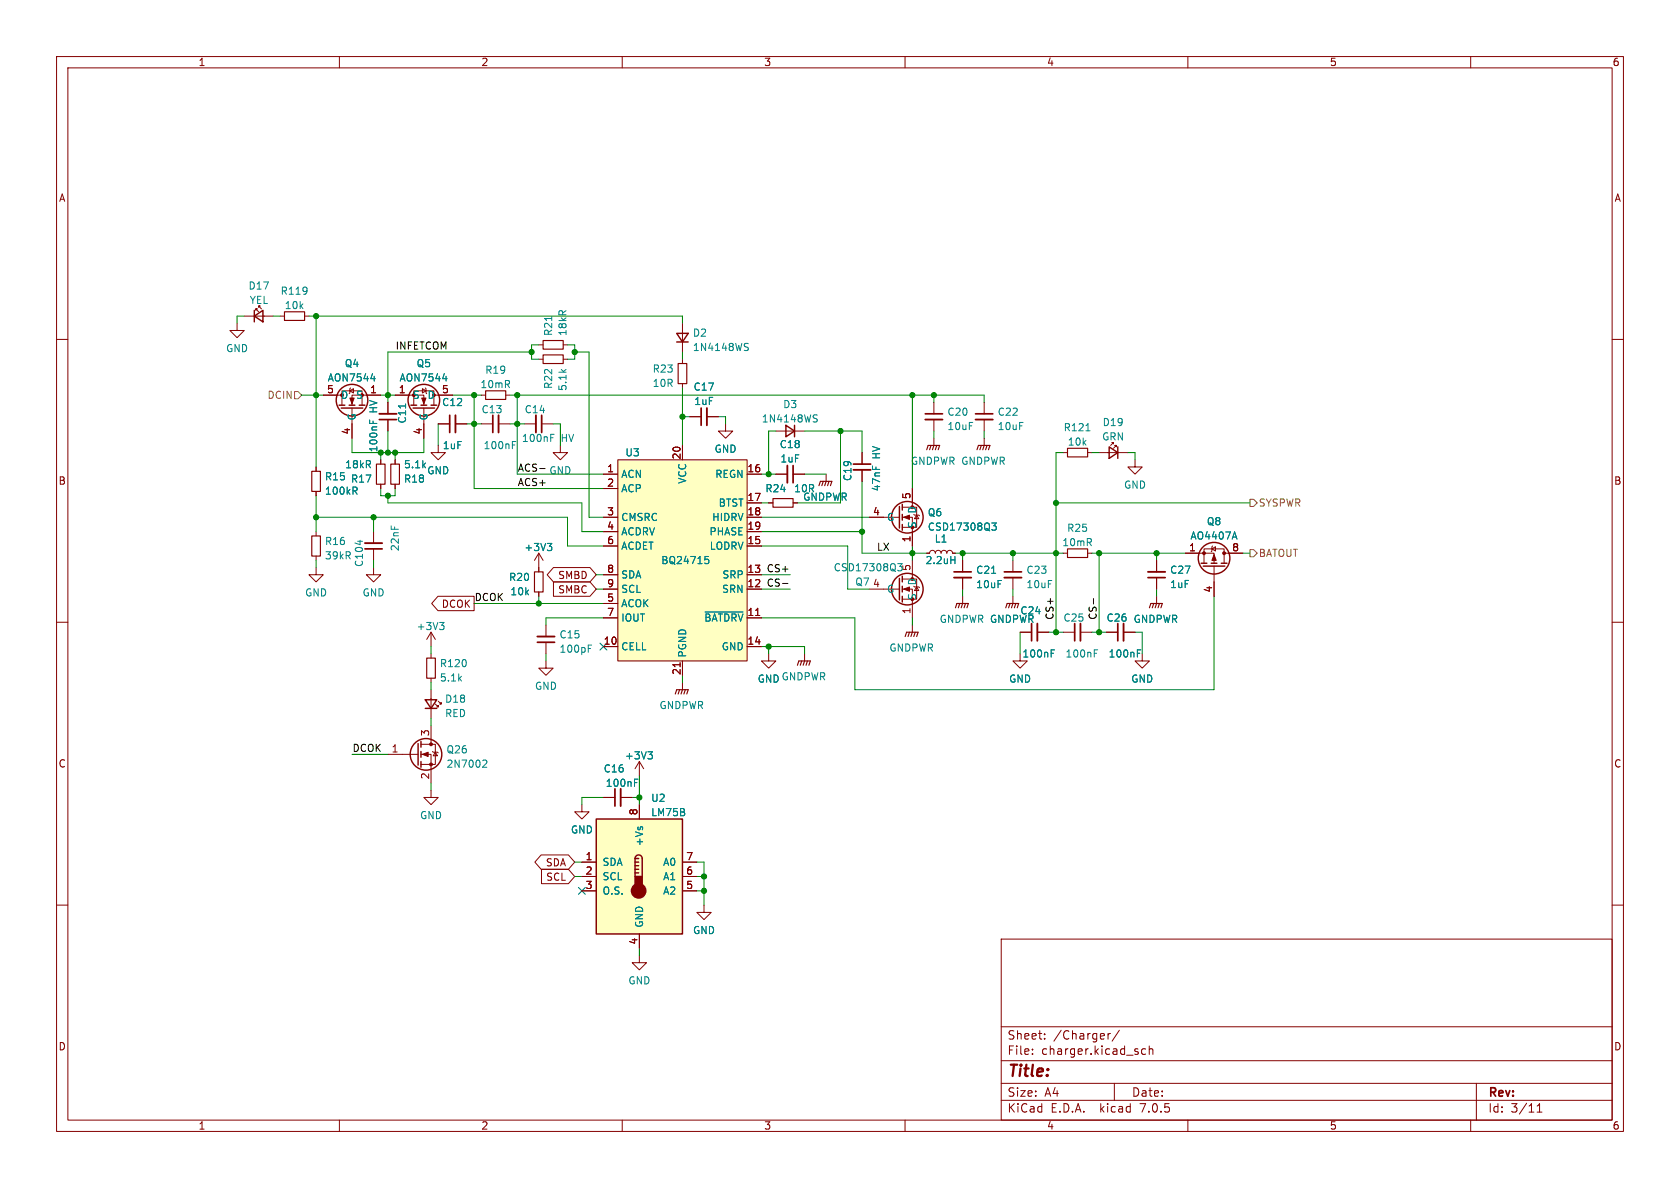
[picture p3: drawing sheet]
<svg xmlns="http://www.w3.org/2000/svg" width="297mm" height="210mm" viewBox="0 0 297 210" stroke-linecap="round" stroke-linejoin="round" font-family="sans-serif">
<g fill="none" stroke="#840000" stroke-width=".18">
<path d="M10 10h277v190h-277zM12 12h273v186h-273zM60 10v2M110 10v2M160 10v2M210 10v2M260 10v2M10 60h2M41.9 57.2v1.2h1.3l-1.3 1.3-1.3-1.3h1.3M43.2 55.9h5.1M45.2 54.9v-.3h.3h-.3l.5 .5M45.7 54.4v-.3h.3h-.3l.5 .5"/>
<path d="M49.5 55.9h.8M53.8 55.9h.8M120.6 57.2v5M285 60h2M57.1 69.9h3.4M60.5 71.6v-2.5h3.5v2.5M61.8 69.1l.7-.4v.8zM62 68.6l-.2 .1v.8l-.1 .1M62.2 72.1v5.4M67.3 69.9h-5.1v1.7M68.6 71.1v2.1M68.6 74.2v2"/>
<path d="M69.8 69.9h5.1v1.7M73.2 71.6v-2.5h3.5v2.5M74.7 68.7l.6 .4-.6 .4zM74.9 72.1v5.4M75.2 68.6l.1 .1v.8l.1 .1M76.7 69.9h3.3M77.5 78.7v1.3h1.2l-1.2 1.3-1.3-1.3h1.3M77.5 74.9h2M80.5 74.9h2M85.1 69.9h.8M85.1 74.9h2M88.1 74.9h2.1"/>
<path d="M89.4 69.9h.8M92.7 74.9h2M95.2 63.5h.8M95.2 61h.8M95.8 74.9h2M99.1 78.7v1.3h1.2l-1.2 1.3-1.3-1.3h1.3M99.6 63.5h.7M99.6 61h.7M120.6 63.5v.8M120.6 67.8v.8M120.6 78.7v2.6M121.9 73.7h2.1"/>
<path d="M125 73.7h2M128.3 74.9v1.3h1.2l-1.2 1.3-1.3-1.3h1.3M137.2 76.2h5M165.1 71.1v2.1M165.1 74.2v2M165.1 77.5v1.2M174 71.1v2.1M174 74.2v2M174 77.5v1.2M196.8 78.5v-.3h-.2h.2l-.5 .5M197.4 79v-.3h-.3h.3l-.6 .5M55.9 82.6v.7"/>
<path d="M55.9 86.9v.7M55.9 94v.7M55.9 98.3v.8M66 94v2M66 97v2.1M67.3 81.3v.7M67.3 85.6v.8M69.8 81.3v.7M69.8 85.6v.8M95.2 97.8v3.3M95.2 97.8l-.7 1.3M95.2 97.8l.8 1.3"/>
<path d="M106.7 83.8h2.5M106.7 96.5h2.5M106.7 91.4h2.5M106.7 94h2.5M106.7 86.4h2.5M109.2 81.3h22.9v35.5h-22.9zM132.1 83.8h2.5M132.1 96.5h2.5M132.1 88.9h2.5M132.1 91.4h2.5M132.1 94h2.5M135.9 88.9h.8"/>
<path d="M137.2 83.8h2M140.2 83.8h2M140.2 88.9h.8M146 83.8v1.3M152.4 80v2M152.4 83.1v2M153.7 91.4h5.3M159.5 91.4h1.8v5.1M159.5 89.7h2.6v3.5h-2.6M161.3 86.4v3.3M161.3 99.1v3.3M162.1 91.1l.3 .6h-.7z"/>
<path d="M163.8 97.8h.5l.2-.4 .4-.1 .3 .1 .2 .4 .1-.4 .4-.1 .3 .1 .2 .4 .1-.4 .4-.1 .4 .1 .1 .4 .1-.4 .4-.1 .4 .1 .1 .4h.5M170.2 99.1v2M179.1 99.1v2M188 97.8h.7M188 80h.7M192.3 97.8h.7M192.3 80h.7M194.3 80h5.1M200.7 81.3v1.3h-1.3l1.3 1.2 1.2-1.2h-1.2M204.5 99.1v2M209.5 97.8h5.1v1.8M212.9 99.6v-2.6h3.5v2.6"/>
<path d="M214.2 97l.7-.4v.8zM214.4 96.5l-.2 .1v.8l-.1 .1M216.4 97.8h3.3M10 110h2M55.9 100.3v1.3h1.2l-1.2 1.3-1.3-1.3h1.3M66 100.3v1.3h1.3l-1.3 1.3-1.2-1.3h1.2M76.2 111.8v2.5M76.2 115.6v.7M76.2 119.9v.8M76.2 111.8l-.8 1.2M76.2 111.8l.8 1.2M77.4 105.4h6.4v2.6h-6.4l-1.1-1.3z"/>
<path d="M95.2 104.6v.8M96.5 116.8v1.3h1.3l-1.3 1.3-1.3-1.3h1.3M96.5 110.5v2M96.5 113.5v2.1M97.8 100.3h6.5l1.1 1.3-1.1 1.3h-6.5l-1.1-1.3zM97.8 102.9h6.5l1.1 1.2-1.1 1.3h-6.5zM106.7 104.1h2.5M106.7 114.3h2.5M106.7 109.2h2.5M106.7 101.6h2.5M106.7 106.7h2.5M120.2 117.1v.8"/>
<path d="M120.6 116.8v2.6M132.1 104.1h2.5M132.1 114.3h2.5M132.1 109.2h2.5M132.1 101.6h2.5M135.9 115.6v1.2h1.3l-1.3 1.3-1.3-1.3h1.3M142.2 115.6v1.2M153.7 104.1h5.3M159.5 104.1h1.8v5.1M159.5 102.4h2.6v3.5h-2.6M161.3 110.5v1.3M162.1 103.8l.3 .6h-.7z"/>
<path d="M170.2 102.1v2M170.2 105.4v1.3M179.1 102.1v2M179.1 105.4v1.3M180.3 115.6v1.2h1.3l-1.3 1.3-1.2-1.3h1.2M180.3 111.8h2.1M183.4 111.8h2M188 111.8h2M191 111.8h2M195.6 111.8h2M198.6 111.8h2.1M201.9 115.6v1.2h1.3l-1.3 1.3-1.2-1.3h1.2"/>
<path d="M204.5 102.1v2M204.5 105.4v1.3M214.6 100.1v5.3M285 110h2M68.6 133.4h5.3M74.4 133.4h1.8v5M74.4 131.6h2.6v3.5h-2.6M76.2 139.7v1.3h1.3l-1.3 1.2-1.3-1.2h1.3M76.2 121.9v5.1M76.2 128.3v3.3M76.5 132.8l.1 .2h.7l.2 .1M77 133l.3 .6h-.7z"/>
<path d="M77 124.5l.5 .5v-.3v.3h-.3M77.5 124l.5 .5v-.3v.3h-.3M113 134.6l-.7 1.3M113 134.6v2.6M113 134.6l.8 1.3M120.6 120.7v1.2M10 160h2M95.7 151.1h4.8l1.1 1.3-1.1 1.3h-4.8l-1.1-1.3zM95.7 153.7h4.8l1.1 1.2-1.1 1.3h-4.8zM102.9 142.2v1.3h1.2l-1.2 1.3-1.3-1.3h1.3M102.9 152.4h2.5M102.9 154.9h2.5"/>
<path d="M102.9 157.5h2.5M106.7 141h2M109.7 141h2.1M113 142.2v2.6M120.6 152.4h2.6M120.6 154.9h2.6M120.6 157.5h2.6M285 160h2M113 168.9v1.3h1.3l-1.3 1.3-1.2-1.3h1.2M113 165.1v2.5M124.5 160v1.3h1.2l-1.2 1.3-1.3-1.3h1.3M177 166h108v32h-108z"/>
<path d="M60 198v2M110 198v2M160 198v2M177 194.5h108M177 191.5h108M177 187.5h108M177 181.5h108M182.5 186.3v.1M182.5 185.5v.1M184.7 183.6v.1M184.7 182.8v.1M195.9 182.7v1"/>
<path d="M196.3 182.7l-.3 .1-.1 .2M197 191.5v3M197.9 182.1l-1.3 2M202.5 185.5l-.4-.1-.3 .3v.4l.2 .2h.5M203.2 185.5l.2-.1 .3 .1 .1 .9M203.2 184.9v1.5M210 198v2M260 198v2M261 191.5v6.5M271.7 196.6h.9M271.7 195.5l.5-.4v1.5"/>
</g>
<g fill="none" stroke="#840000" stroke-width=".25">
<path d="M45 55.9l1.5-1v2zM45 54.9v2M119.6 58.9h2.1l-1.1 1.6zM59.9 71.6h1.1M60.3 72.1h3.8M61.7 71.6h1M63.5 71.6h1M72.6 71.6h1.1M73 72.1h3.8M74.4 71.6h1M76.2 71.6h1M119.6 60.5h2.1"/>
<path d="M138.9 75.2l1.6 1-1.6 1zM140.5 75.2v2M196.1 79l1.5 1-1.5 1zM197.6 79v2M159 89.5v3.8M159.5 89.2v1M159.5 90.9v1M159.5 92.7v1M212.3 99.6h1.1M214.1 99.6h1M215.9 99.6h1M159 102.2v3.8"/>
<path d="M159.5 101.9v1M159.5 103.6v1M159.5 105.4v1M212.7 100.1h3.8M73.9 131.4v3.9M74.4 131.1v1M74.4 132.8v1.1M74.4 134.6v1M75.2 123.7h2l-1 1.5zM75.2 125.2h2M105.4 144.8h15.2v20.3h-15.2zM112.3 151.8a.64 .64 0 0 1 .6-.7 .64 .64 0 0 1 .6 .7v3.1"/>
<path d="M112.3 154.3h.6M112.3 153.7h.6M112.3 153h.6M112.3 152.4h.6M112.3 151.8v3.1M112.3 151.8h.6"/>
<circle cx="62.2" cy="70.7" r="2.79"/>
<circle cx="74.9" cy="70.7" r="2.79"/>
<circle cx="160.4" cy="91.4" r="2.79"/>
<circle cx="214.6" cy="98.7" r="2.79"/>
<circle cx="160.4" cy="104.1" r="2.79"/>
<circle cx="75.3" cy="133.3" r="2.79"/>
</g>
<g fill="#840000" stroke="#840000" stroke-width=".18">
<path d="M74.7 133.4l1-.4v.7z"/>
<path d="M159.8 104.1l1-.3v.7z"/>
<path d="M159.8 91.4l1-.3v.7z"/>
<path d="M61.8 70.4h.8l-.4 1z"/>
<path d="M74.5 70.4h.8l-.4 1z"/>
<path d="M214.6 98l.4 1.1h-.8z"/>
<circle cx="76.2" cy="135.1" r=".25"/>
<circle cx="76.2" cy="131.6" r=".25"/>
<circle cx="212.9" cy="97.8" r=".25"/>
<circle cx="216.4" cy="97.8" r=".25"/>
</g>
<g fill="none" stroke="#008484" stroke-width=".18">
<path d="M65.3 74.3v.6M65.6 66.9h.7M78.3 66.9h.7M90.6 78h.6M97.4 76.8h.6M131.8 61.3l.4 .1 .1 .3-.2 .3h-.3M131.8 60.7l.5 .1M144 73.9l.4 .2 .1 .3-.3 .2h-.3M144 73.3l.5 .1M192 76.2h.7M62.7 86.8l.4 .6M63 86.2l.1 .1-.1 .4"/>
<path d="M96.8 96.1h.7l-.4 .4M97.3 96.5l.2 .3v.3l-.2 .2M124.7 98.4h.6M124.8 98.9h.3l.2 .2-.1 .5h-.4M158.7 99.6h.8l-.4 .5h.1M168.1 99h.7M168.8 98.4v1.2M175.3 92.5h.8l-.4 .4 .4 .2v.4l-.2 .2h-.4M218.3 94l.4 1.3M77.7 110h.8l-.4 .5M78.3 110.5l.2 .3v.3l-.2 .2M104 114h.6"/>
<path d="M124.6 108.2h6.7M158.9 100.9h.3M185.8 114.9h.6M193.5 114.9h.6M201.1 114.9h.6M85.5 134.4h.5l.1 .3-.8 .9h.8M112.2 137.7h.6M114.5 132.9h.8l-.4 .5M115.1 133.4l.2 .2v.3l-.2 .3"/>
</g>
<g fill="none" stroke="#840000" stroke-width=".2">
<path d="M50.3 55.1h3.5v1.5h-3.5zM85.9 69.1h3.5v1.5h-3.5zM96 62.7h3.6v1.6h-3.6zM96 60.2h3.6v1.5h-3.6zM119.9 64.3h1.5v3.5h-1.5zM163.8 79.5l.3-.8h2l-.2 .8M164.6 78.7l-.3 .8M165.1 78.7l-.3 .8M165.6 78.7l-.2 .8M172.7 79.5l.3-.8h2l-.2 .8M173.5 78.7l-.3 .8M174 78.7l-.3 .8"/>
<path d="M174.5 78.7l-.3 .8M188.7 79.2h3.6v1.6h-3.6zM55.1 94.7h1.5v3.6h-1.5zM55.1 83.3h1.5v3.6h-1.5zM66.5 82h1.6v3.6h-1.6zM69.1 82h1.5v3.6h-1.5zM136.7 88.1h3.5v1.6h-3.5zM144.8 85.9l.2-.8h2.1l-.3 .8M145.5 85.1l-.2 .8M146 85.1l-.2 .8M146.6 85.1l-.3 .8M188.7 97h3.6v1.6h-3.6z"/>
<path d="M75.4 116.3h1.6v3.6h-1.6zM94.5 101.1h1.5v3.5h-1.5zM141 117.6l.2-.8h2.1l-.3 .8M141.7 116.8l-.2 .8M142.2 116.8l-.2 .8M142.7 116.8l-.2 .8M160 112.5l.3-.7h2l-.2 .7M160.8 111.8l-.3 .7M161.3 111.8l-.3 .7M161.8 111.8l-.3 .7M168.9 107.4l.3-.7h2l-.3 .7M169.7 106.7l-.3 .7"/>
<path d="M170.2 106.7l-.3 .7M170.7 106.7l-.3 .7M177.8 107.4l.3-.7h2l-.3 .7M178.6 106.7l-.3 .7M179.1 106.7l-.3 .7M179.6 106.7l-.3 .7M203.2 107.4l.3-.7h2l-.3 .7M204 106.7l-.3 .7M204.5 106.7l-.3 .7M205 106.7l-.3 .7M119.4 122.7l.2-.8h2.1l-.3 .8M120.1 121.9l-.2 .8"/>
<path d="M120.6 121.9l-.2 .8M121.2 121.9l-.3 .8"/>
</g>
<g fill="none" stroke="#840000" stroke-width=".33">
<path d="M67.1 73.2h3M80.5 73.4v3.1M88.1 73.4v3.1M94.7 73.4v3.1M125 72.1v3.1M163.6 74.2h3M172.5 74.2h3M64.5 96h3.1M139.2 82.3v3M150.9 83.1h3M95 112.5h3M168.7 102.1h3"/>
<path d="M177.5 102.1h3.1M183.4 110.2v3.1M191 110.2v3.1M198.6 110.2v3.1M202.9 101.1h3.1M109.7 139.4v3.1"/>
</g>
<g fill="none" stroke="#840000" stroke-width=".3">
<path d="M67.1 74.2h3M79.5 73.4v3.1M87.1 73.4v3.1M95.8 73.4v3.1M124 72.1v3.1M163.6 73.2h3M172.5 73.2h3M64.5 97h3.1M140.2 82.3v3M150.9 82h3M95 113.5h3M168.7 101.1h3"/>
<path d="M177.5 101.1h3.1M182.4 110.2v3.1M190 110.2v3.1M197.6 110.2v3.1M202.9 102.1h3.1M108.7 139.4v3.1"/>
</g>
<g fill="#ffffc2" stroke="#ffffc2" stroke-width=".18">
<path d="M109.2 81.3h22.9v35.5h-22.9z"/>
<path d="M105.4 144.8h15.2v20.3h-15.2z"/>
</g>
<g fill="#840000" stroke="#840000" stroke-width=".25">
<path d="M112.3 154.9h1.2v1.9h-1.2z"/>
<circle cx="112.9" cy="157.5" r="1.27"/>
</g>
<path d="M52.1 69.2h.6l.6 .7-.6 .6h-.6zM221 88.3h.6l.6 .6-.6 .6h-.6zM221 97.2h.6l.6 .6-.6 .6h-.6z" fill="none" stroke="#848400" stroke-width=".18"/>
<path d="M95.4 82.8h1M138.3 103.1h1M193.3 105.8v1" fill="none" stroke="#000" stroke-width=".18"/>
<g fill="none" stroke="#008400" stroke-width=".18">
<path d="M43.2 55.9h-1.3v1.3M48.3 55.9h1.2M54.6 55.9h66v1.3M55.9 55.9v26.7M53.3 69.9h3.8M62.2 77.5v2.5h12.7v-2.5M67.3 69.9h2.5M68.6 76.2v3.8M77.5 74.9v3.8M80 69.9h5.1M82.5 74.9h2.6M83.8 69.9v16.5h22.9"/>
<path d="M90.2 74.9h2.5M90.2 69.9h83.8v1.2M91.4 69.9v13.9h15.3M94 62.2h-25.4v8.9M95.2 61h-1.2v2.5h1.2M97.8 74.9h1.3v3.8M100.3 61h1.3v2.5h-1.3M101.6 62.2h2.5v29.2h2.6M120.6 73.7h1.3M120.6 62.2v1.3M120.6 68.6v10.1M127 73.7h1.3v1.2"/>
<path d="M137.2 76.2h-1.3v7.6M142.2 76.2h10.2v3.8M148.6 76.2v12.7h-7.6M161.3 69.9v16.5M165.1 69.9v1.2M165.1 76.2v1.3M174 76.2v1.3M55.9 91.4h44.4v5.1h6.4M55.9 87.6v6.4M55.9 99.1v1.2M66 91.4v2.6M66 99.1v1.2"/>
<path d="M67.3 86.4v1.2h2.5v-1.2M67.3 80v1.3M68.6 87.6v1.3h34.3v5.1h3.8M69.8 80v1.3M134.6 96.5h15.3v7.6h3.8M134.6 91.4h19.1M134.6 83.8h2.6M134.6 94h17.8M134.6 88.9h1.3M142.2 83.8h3.8M152.4 85.1v12.7h11.4M161.3 96.5v2.6"/>
<path d="M168.9 97.8h19.1M170.2 97.8v1.3M179.1 97.8v1.3M186.7 88.9h34.3M188 80h-1.3v31.8M193 80h1.3M193 97.8h16.5M194.3 97.8v14M199.4 80h1.3v1.3M204.5 97.8v1.3M219.7 97.8h1.3M76.2 114.3v1.3"/>
<path d="M83.8 106.7h22.9M95.2 105.4v1.3M96.5 115.6v1.2M105.4 104.1h1.3M105.4 101.6h1.3M106.7 109.2h-10.2v1.3M120.6 119.4v1.3M134.6 104.1h5.1M134.6 114.3h7.6v1.3M134.6 101.6h5.1M135.9 114.3v1.3M161.3 109.2v1.3"/>
<path d="M170.2 104.1v1.3M179.1 104.1v1.3M180.3 111.8v3.8M185.4 111.8h2.6M193 111.8h2.6M200.7 111.8h1.2v3.8M204.5 104.1v1.3M214.6 105.4v16.5h-63.5v-12.7h-16.5M62.2 133.4h6.4M76.2 120.7v1.2M76.2 127v1.3M76.2 138.4v1.3"/>
<path d="M113 137.2v5M101.6 154.9h1.3M101.6 152.4h1.3M106.7 141h-3.8v1.2M111.8 141h1.2M123.2 152.4h1.3v7.6M123.2 154.9h1.3M123.2 157.5h1.3M113 167.6v1.3"/>
</g>
<path d="M106.1 113.7l1.2 1.2M107.3 113.7l-1.2 1.2M102.3 156.9l1.2 1.2M103.5 156.9l-1.2 1.2" fill="none" stroke="#000084" stroke-width=".18"/>
<g fill="#008400" stroke="#008400" stroke-width=".18">
<circle cx="148.6" cy="76.2" r=".46"/>
<circle cx="152.4" cy="94" r=".46"/>
<circle cx="135.9" cy="83.8" r=".46"/>
<circle cx="194.3" cy="111.8" r=".46"/>
<circle cx="186.7" cy="111.8" r=".46"/>
<circle cx="186.7" cy="97.8" r=".46"/>
<circle cx="204.5" cy="97.8" r=".46"/>
<circle cx="194.3" cy="97.8" r=".46"/>
<circle cx="186.7" cy="88.9" r=".46"/>
<circle cx="179.1" cy="97.8" r=".46"/>
<circle cx="161.3" cy="69.9" r=".46"/>
<circle cx="165.1" cy="69.9" r=".46"/>
<circle cx="161.3" cy="97.8" r=".46"/>
<circle cx="135.9" cy="114.3" r=".46"/>
<circle cx="170.2" cy="97.8" r=".46"/>
<circle cx="68.6" cy="87.6" r=".46"/>
<circle cx="66" cy="91.4" r=".46"/>
<circle cx="95.2" cy="106.7" r=".46"/>
<circle cx="91.4" cy="74.9" r=".46"/>
<circle cx="101.6" cy="62.2" r=".46"/>
<circle cx="120.6" cy="73.7" r=".46"/>
<circle cx="94" cy="62.2" r=".46"/>
<circle cx="91.4" cy="69.9" r=".46"/>
<circle cx="68.6" cy="69.9" r=".46"/>
<circle cx="124.5" cy="154.9" r=".46"/>
<circle cx="113" cy="141" r=".46"/>
<circle cx="124.5" cy="157.5" r=".46"/>
<circle cx="83.8" cy="74.9" r=".46"/>
<circle cx="83.8" cy="69.9" r=".46"/>
<circle cx="55.9" cy="69.9" r=".46"/>
<circle cx="55.9" cy="55.9" r=".46"/>
<circle cx="69.8" cy="80" r=".46"/>
<circle cx="68.6" cy="80" r=".46"/>
<circle cx="67.3" cy="80" r=".46"/>
<circle cx="55.9" cy="91.4" r=".46"/>
</g>
<text font-size="2.8" fill="#840000" x="178" y="190.8">Title:</text>
<g font-size="2.1" fill="#840000">
<text x="178" y="183.9">Sheet:</text>
<text x="186.2" y="183.9">/Charger/</text>
<text x="178" y="186.6">File:</text>
<text x="184" y="186.6">charger.kicad_sch</text>
<text x="178" y="196.8">KiCad</text>
<text x="178" y="194">Size:</text>
<text x="184.6" y="194">A4</text>
<text x="185.7" y="196.8">E.D.A.</text>
<text x="194.4" y="196.8">kicad</text>
<text x="200" y="194">Date:</text>
<text x="201.5" y="196.8">7.0.5</text>
<text x="263" y="194.2">Rev:</text>
<text x="263" y="196.8">Id:</text>
<text x="267" y="196.8">3/11</text>
</g>
<g font-size="1.8" fill="#840000">
<text x="35" y="11.8">1</text>
<text x="85" y="11.8">2</text>
<text x="135" y="11.8">3</text>
<text x="185" y="11.8">4</text>
<text x="235" y="11.8">5</text>
<text x="285" y="11.8">6</text>
<text x="10.4" y="35.8">A</text>
<text x="285.4" y="35.8">A</text>
<text x="57.8" y="69.6">5</text>
<text x="65.4" y="69.6">1</text>
<text x="70.5" y="69.6">1</text>
<text x="78.1" y="69.6">5</text>
<text x="62" y="76.9" transform="rotate(-90 62 76.9)">4</text>
<text x="74.7" y="76.9" transform="rotate(-90 74.7 76.9)">4</text>
<text x="107.3" y="83.6">1</text>
<text x="120.4" y="81.3" transform="rotate(-90 120.4 81.3)">20</text>
<text x="132.1" y="83.6">16</text>
<text x="10.3" y="85.8">B</text>
<text x="107.3" y="86.1">2</text>
<text x="132.1" y="88.6">17</text>
<text x="161" y="88.3" transform="rotate(-90 161 88.3)">5</text>
<text x="285.3" y="85.8">B</text>
<text x="107.3" y="91.2">3</text>
<text x="107.3" y="93.7">4</text>
<text x="132.1" y="91.2">18</text>
<text x="132.1" y="93.7">19</text>
<text x="154.3" y="91.2">4</text>
<text x="161" y="95.9" transform="rotate(-90 161 95.9)">1</text>
<text x="107.3" y="96.3">6</text>
<text x="107.3" y="101.3">8</text>
<text x="132.1" y="101.3">13</text>
<text x="132.1" y="96.3">15</text>
<text x="210.2" y="97.5">1</text>
<text x="217.8" y="97.5">8</text>
<text x="78.1" y="107.6">DCOK</text>
<text x="98.7" y="102.5">SMBD</text>
<text x="98.7" y="105.1">SMBC</text>
<text x="107.3" y="106.4">5</text>
<text x="107.3" y="103.9">9</text>
<text x="132.1" y="103.9">12</text>
<text x="154.3" y="103.9">4</text>
<text x="214.4" y="104.8" transform="rotate(-90 214.4 104.8)">4</text>
<text x="107.3" y="109">7</text>
<text x="124.5" y="110">~{BATDRV}</text>
<text x="132.1" y="109">11</text>
<text x="161" y="108.6" transform="rotate(-90 161 108.6)">1</text>
<text x="106.7" y="114">10</text>
<text x="120.4" y="119.4" transform="rotate(-90 120.4 119.4)">21</text>
<text x="132.1" y="114">14</text>
<text x="75.9" y="130.2" transform="rotate(-90 75.9 130.2)">3</text>
<text x="10.3" y="135.8">C</text>
<text x="69.2" y="133.1">1</text>
<text x="75.9" y="137.8" transform="rotate(-90 75.9 137.8)">2</text>
<text x="285.3" y="135.8">C</text>
<text x="112.8" y="144.2" transform="rotate(-90 112.8 144.2)">8</text>
<text x="96.5" y="153.3">SDA</text>
<text x="96.5" y="155.9">SCL</text>
<text x="103.5" y="152.1">1</text>
<text x="103.5" y="154.7">2</text>
<text x="121.3" y="154.7">6</text>
<text x="121.3" y="152.1">7</text>
<text x="103.5" y="157.2">3</text>
<text x="121.3" y="157.2">5</text>
<text x="112.8" y="167" transform="rotate(-90 112.8 167)">4</text>
<text x="10.3" y="185.8">D</text>
<text x="285.3" y="185.8">D</text>
<text x="35" y="199.8">1</text>
<text x="85" y="199.8">2</text>
<text x="135" y="199.8">3</text>
<text x="185" y="199.8">4</text>
<text x="235" y="199.8">5</text>
<text x="285" y="199.8">6</text>
</g>
<g font-size="1.8" fill="#008484">
<text x="43.9" y="51.4">D17</text>
<text x="44.1" y="53.9">YEL</text>
<text x="49.6" y="52.3">R119</text>
<text x="50.3" y="54.8">10k</text>
<text x="97.8" y="59.5" transform="rotate(-90 97.8 59.5)">R21</text>
<text x="100.3" y="59.5" transform="rotate(-90 100.3 59.5)">18kR</text>
<text x="122.4" y="59.7">D2</text>
<text x="39.9" y="62.4">GND</text>
<text x="60.9" y="65.1">Q4</text>
<text x="73.6" y="65.1">Q5</text>
<text x="122.4" y="62.2">1N4148WS</text>
<text x="57.9" y="67.6">AON7544</text>
<text x="60.2" y="70.7">D</text>
<text x="62.9" y="70.7">S</text>
<text x="70.6" y="67.6">AON7544</text>
<text x="72.9" y="70.7">S</text>
<text x="75.6" y="70.7">D</text>
<text x="78.1" y="71.9">C12</text>
<text x="84.9" y="68.8">10mR</text>
<text x="85.7" y="66.2">R19</text>
<text x="97.8" y="68.8" transform="rotate(-90 97.8 68.8)">R22</text>
<text x="100.3" y="69.2" transform="rotate(-90 100.3 69.2)">5.1k</text>
<text x="115.3" y="66">R23</text>
<text x="115.3" y="68.6">10R</text>
<text x="122.6" y="69.2">C17</text>
<text x="122.7" y="71.8">1uF</text>
<text x="63.1" y="74.4" transform="rotate(-90 63.1 74.4)">G</text>
<text x="66.9" y="73" transform="rotate(-90 66.9 73)">HV</text>
<text x="71.9" y="74.9" transform="rotate(-90 71.9 74.9)">C11</text>
<text x="75.8" y="74.4" transform="rotate(-90 75.8 74.4)">G</text>
<text x="85.1" y="73.2">C13</text>
<text x="92.7" y="73.2">C14</text>
<text x="134.6" y="74.8">1N4148WS</text>
<text x="138.4" y="72.3">D3</text>
<text x="167.4" y="73.7">C20</text>
<text x="167.4" y="76.2">10uF</text>
<text x="176.3" y="73.7">C22</text>
<text x="176.3" y="76.2">10uF</text>
<text x="188" y="76.4">R121</text>
<text x="194.9" y="75.5">D19</text>
<text x="61" y="82.9">18kR</text>
<text x="66.9" y="80" transform="rotate(-90 66.9 80)">100nF</text>
<text x="71.4" y="82.9">5.1k</text>
<text x="78.2" y="79.6">1uF</text>
<text x="85.4" y="79.6">100nF</text>
<text x="92.2" y="78.3">100nF</text>
<text x="99.2" y="78.3">HV</text>
<text x="110.5" y="80.8">U3</text>
<text x="126.3" y="80.2">GND</text>
<text x="137.8" y="79.4">C18</text>
<text x="137.9" y="81.9">1uF</text>
<text x="155.8" y="81.2" transform="rotate(-90 155.8 81.2)">HV</text>
<text x="161" y="82.3">GNDPWR GNDPWR</text>
<text x="188.7" y="78.9">10k</text>
<text x="194.8" y="78">GRN</text>
<text x="57.4" y="85.1">R15</text>
<text x="57.4" y="87.6">100kR</text>
<text x="62" y="85.5">R17</text>
<text x="71.4" y="85.5">R18</text>
<text x="75.5" y="84">GND</text>
<text x="97.1" y="84">GND</text>
<text x="109.7" y="84.6">ACN</text>
<text x="109.7" y="87.2">ACP</text>
<text x="121.5" y="85.5" transform="rotate(-90 121.5 85.5)">VCC</text>
<text x="126.4" y="84.6">REGN</text>
<text x="127" y="89.7">BTST</text>
<text x="135.3" y="87.2">R24</text>
<text x="140.3" y="87.2">10R</text>
<text x="141.9" y="88.7">GNDPWR</text>
<text x="150.7" y="85.1" transform="rotate(-90 150.7 85.1)">C19</text>
<text x="155.8" y="86.9" transform="rotate(-90 155.8 86.9)">47nF</text>
<text x="198.7" y="86.5">GND</text>
<text x="109.7" y="92.3">CMSRC</text>
<text x="109.7" y="94.8">ACDRV</text>
<text x="125.4" y="94.8">PHASE</text>
<text x="125.9" y="92.3">HIDRV</text>
<text x="156.7" y="92.3">G</text>
<text x="162.1" y="93.5" transform="rotate(-90 162.1 93.5)">S</text>
<text x="162.1" y="90.8" transform="rotate(-90 162.1 90.8)">D</text>
<text x="164" y="91.4">Q6</text>
<text x="164" y="94">CSD17308Q3</text>
<text x="188.6" y="94.2">R25</text>
<text x="210.4" y="95.5">AO4407A</text>
<text x="213.3" y="93">Q8</text>
<text x="57.4" y="96.5">R16</text>
<text x="57.4" y="99">39kR</text>
<text x="64.3" y="100.3" transform="rotate(-90 64.3 100.3)">C104</text>
<text x="70.7" y="97.5" transform="rotate(-90 70.7 97.5)">22nF</text>
<text x="92.6" y="97.6">+3V3</text>
<text x="109.7" y="97.3">ACDET</text>
<text x="116.8" y="99.9">BQ24715</text>
<text x="125.5" y="97.3">LODRV</text>
<text x="147.3" y="101.2">CSD17308Q3</text>
<text x="161" y="101" transform="rotate(-90 161 101)">5</text>
<text x="163.6" y="99.9">2.2uH</text>
<text x="165.2" y="96.1">L1</text>
<text x="172.5" y="101.6">C21</text>
<text x="181.4" y="101.6">C23</text>
<text x="187.7" y="96.7">10mR</text>
<text x="206.8" y="101.6">C27</text>
<text x="53.9" y="105.6">GND</text>
<text x="64" y="105.6">GND</text>
<text x="89.9" y="102.9">R20</text>
<text x="90.2" y="105.4">10k</text>
<text x="109.7" y="107.5">ACOK</text>
<text x="109.7" y="102.4">SDA</text>
<text x="109.7" y="105">SCL</text>
<text x="127.6" y="105">SRN</text>
<text x="127.7" y="102.4">SRP</text>
<text x="151.1" y="103.7">Q7</text>
<text x="156.7" y="105">G</text>
<text x="162.1" y="106.2" transform="rotate(-90 162.1 106.2)">S</text>
<text x="162.1" y="103.5" transform="rotate(-90 162.1 103.5)">D</text>
<text x="172.5" y="104.1">10uF</text>
<text x="181.4" y="104.1">10uF</text>
<text x="206.8" y="104.1">1uF</text>
<text x="73.6" y="111.5">+3V3</text>
<text x="98.9" y="113">C15</text>
<text x="109.7" y="110">IOUT</text>
<text x="166.1" y="110.3">GNDPWR GNDPWR</text>
<text x="174.9" y="110.3">GNDPWR</text>
<text x="180.3" y="108.8">C24</text>
<text x="187.9" y="110">C25</text>
<text x="195.6" y="110">C26</text>
<text x="200.3" y="110.3">GNDPWR</text>
<text x="77.7" y="118.1">R120</text>
<text x="98.9" y="115.6">100pF</text>
<text x="109.7" y="115.1">CELL</text>
<text x="121.5" y="116.3" transform="rotate(-90 121.5 116.3)">PGND</text>
<text x="127.6" y="115.1">GND</text>
<text x="157.2" y="115.4">GNDPWR</text>
<text x="180.7" y="116.4">100nF</text>
<text x="188.3" y="116.4">100nF</text>
<text x="195.9" y="116.4">100nF</text>
<text x="77.7" y="120.6">5.1k</text>
<text x="78.6" y="124.4">D18</text>
<text x="94.5" y="122.1">GND</text>
<text x="116.5" y="125.5">GNDPWR</text>
<text x="133.9" y="120.8">GNDGNDPWR</text>
<text x="133.9" y="120.8">GND</text>
<text x="178.3" y="120.8">GND</text>
<text x="199.9" y="120.8">GND</text>
<text x="78.6" y="126.9">RED</text>
<text x="78.9" y="133.3">Q26</text>
<text x="78.9" y="135.9">2N7002</text>
<text x="106.7" y="136.7">C16</text>
<text x="110.4" y="134.4">+3V3</text>
<text x="107" y="139.3">100nF</text>
<text x="115.1" y="141.9">U2</text>
<text x="74.2" y="145">GND</text>
<text x="100.9" y="147.5">GND</text>
<text x="113.9" y="149.6" transform="rotate(-90 113.9 149.6)">+Vs</text>
<text x="115.1" y="144.4">LM75B</text>
<text x="106.4" y="153.2">SDA</text>
<text x="106.4" y="155.8">SCL</text>
<text x="117.2" y="155.8">A1</text>
<text x="117.2" y="153.2">A0</text>
<text x="106.4" y="158.3">O.S.</text>
<text x="117.2" y="158.3">A2</text>
<text x="113.9" y="164.1" transform="rotate(-90 113.9 164.1)">GND</text>
<text x="122.5" y="165.3">GND</text>
<text x="111" y="174.2">GND</text>
</g>
<g font-size="1.8">
<text x="69.8" y="61.9">INFETCOM</text>
<text x="91.4" y="83.5">ACS-</text>
<text x="91.4" y="86">ACS+</text>
<text x="135.5" y="101.3">CS+</text>
<text x="154.9" y="97.4">LX</text>
<text x="83.8" y="106.3">DCOK</text>
<text x="135.5" y="103.8">CS-</text>
<text x="186.3" y="109.6" transform="rotate(-90 186.3 109.6)">CS+</text>
<text x="194" y="109.6" transform="rotate(-90 194 109.6)">CS-</text>
<text x="62.2" y="133">DCOK</text>
</g>
<g font-size="1.8" fill="#848400">
<text x="47.3" y="70.7">DCIN</text>
<text x="222.4" y="89.7">SYSPWR</text>
<text x="222.4" y="98.6">BATOUT</text>
</g>
</svg>
